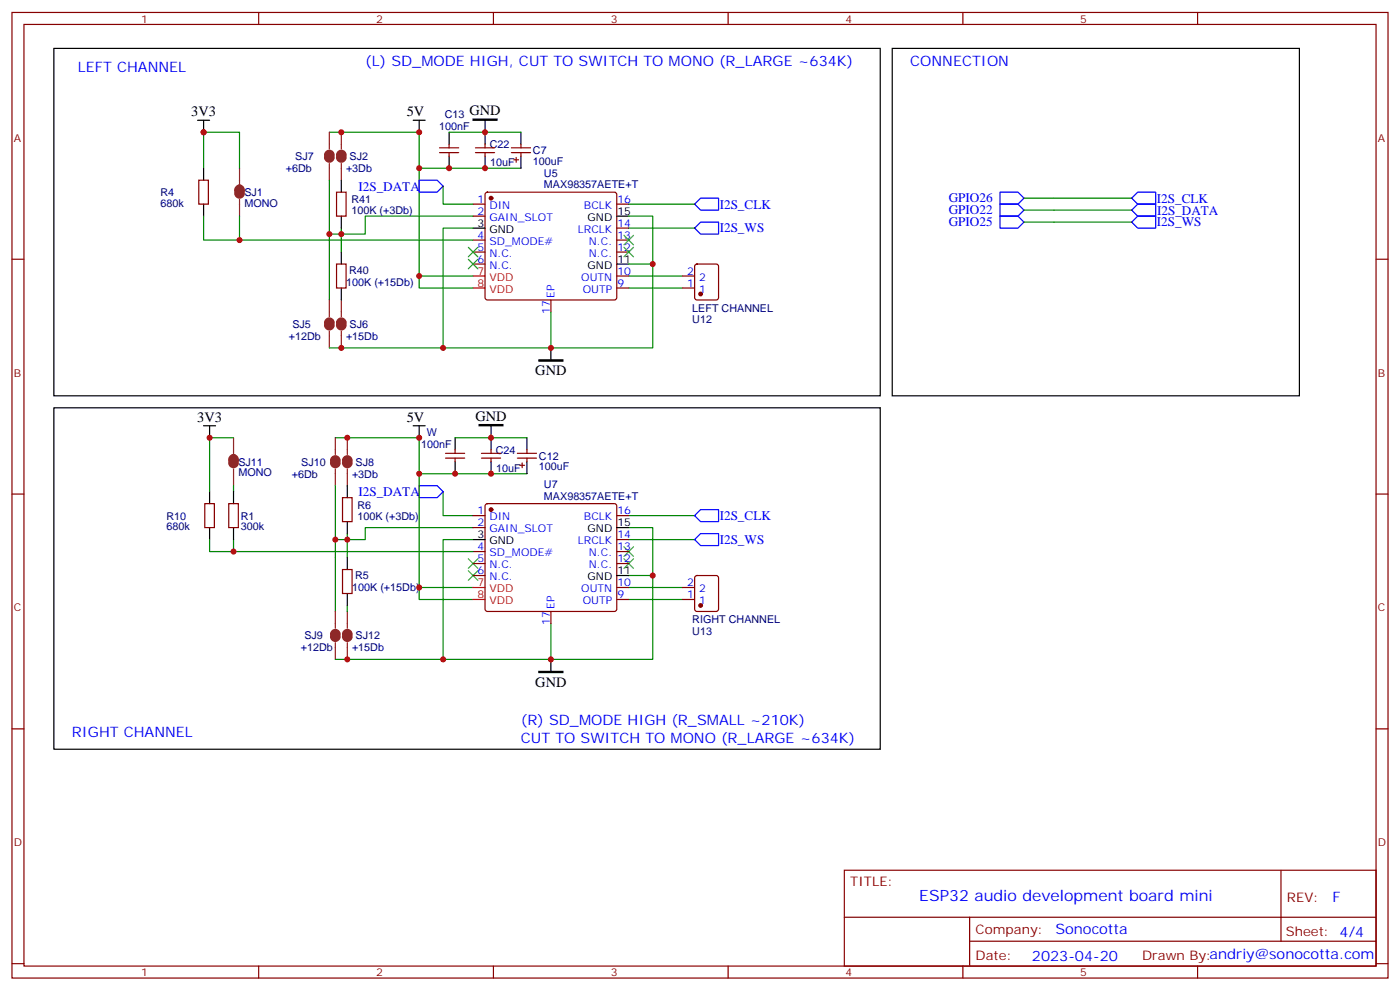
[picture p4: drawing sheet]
<svg xmlns="http://www.w3.org/2000/svg" width="412mm" height="292mm" viewBox="0 0 412 292" stroke-linecap="round" stroke-linejoin="round" font-family="sans-serif">
<g fill="none" stroke="#870000" stroke-width=".35">
<path d="M3.5 3.7h405.4v284.3h-405.4zM7.1 7.2h398.2v277.3h-398.2zM76.2 3.7v3.5M145.3 3.7v3.5M214.5 3.7v3.5M283.6 3.7v3.5M352.8 3.7v3.5M58.6 53.1h2.8v7h-2.8zM99.1 56.6h2.9v7h-2.9zM129.5 44.9h5.6M129.5 43.5h5.6M132.3 42.5v1"/>
<path d="M132.3 44.9v1.1M140.1 44.9h5.6M140.1 43.5h5.6M142.9 42.5v1M142.9 44.9v1.1M143.1 56.8l.5-.2h37.4l.5 .2 .2 .5v30.3l-.3 .5-.4 .2h-37.4l-.5-.2-.2-.5v-30.3zM150.6 44.9h5.7M150.6 43.5h5.7M151.3 47.1h1.5M152 46.4v1.4M153.5 42.5v1M153.5 44.9v1.1"/>
<path d="M3.5 76.3h3.6M99.1 77.8h2.9v7h-2.9zM139.3 60.1h3.6M139.3 63.6h3.6M139.3 70.7h3.6M139.3 74.2h3.6M139.3 77.8h3.6M181.7 60.1h3.5M181.7 70.7h3.5M181.7 74.2h3.5M181.7 67.2h3.5M204.8 78l.5-.2h5.7l.6 .4 .1 9.4-.5 .7h-5.9l-.6-.4-.1-9.4z"/>
<path d="M405.3 76.3h3.6M162.3 88.3v3.6M181.7 84.8h3.5M181.7 81.3h3.5M201.1 84.8h3.5M201.1 81.3h3.5M131.2 134.9h5.7M131.2 133.5h5.7M134.1 132.4v1.1M134.1 134.9v1.1M141.8 134.9h5.7M141.8 133.5h5.7"/>
<path d="M144.6 132.4v1.1M144.6 134.9v1.1M152.4 134.9h5.6M152.4 133.5h5.6M153.1 137h1.4M153.8 136.3v1.4M155.2 132.4v1.1M155.2 134.9v1.1M3.5 145.5h3.6M60.3 148.3h2.8v7.1h-2.8zM67.4 148.3h2.8v7.1h-2.8zM100.9 146.5h2.8v7.1h-2.8z"/>
<path d="M139.3 151.8h3.6M139.3 155.4h3.6M143.1 148.5l.5-.2h37.4l.5 .2 .2 .5v30.4l-.3 .5-.4 .2h-37.4l-.5-.3-.2-.4v-30.4zM181.7 151.8h3.5M181.7 158.9h3.5M405.3 145.5h3.6M100.9 167.7h2.8v7.1h-2.8zM139.3 162.4h3.6M139.3 165.9h3.6M139.3 169.5h3.6M181.7 162.4h3.5M181.7 165.9h3.5"/>
<path d="M181.7 176.5h3.5M181.7 173h3.5M201.1 176.5h3.5M201.1 173h3.5M204.8 169.7l.5-.2h5.7l.6 .4 .1 9.5-.5 .6-5.9 .1-.6-.5-.1-9.4zM162.3 180.1v3.5M3.5 214.6h3.6M405.3 214.6h3.6M248.7 256.3h156.6v28.2h-156.6zM377.3 256.3v20.9M248.7 270.1h156.5M285.6 277.2h119.6"/>
<path d="M285.6 270.1v14.1M3.5 283.8h3.6M76.2 284.5v3.5M145.3 284.5v3.5M214.5 284.5v3.5M283.6 284.5v3.5M352.8 284.5v3.5M405.3 283.8h3.6"/>
</g>
<g fill="#870000" stroke="#870000" stroke-width=".35">
<circle cx="144.6" cy="58.3" r=".53"/>
<circle cx="144.6" cy="150.1" r=".53"/>
<circle cx="206.4" cy="86.6" r=".53"/>
<circle cx="206.4" cy="178.3" r=".53"/>
</g>
<g fill="none" stroke="#000" stroke-width=".35">
<path d="M15.9 14.3h243.4v102.3h-243.4zM262.8 14.3h120v102.3h-120zM58.2 35.4h3.5M60 35.4v3.5M121.7 35.4h3.5M123.5 35.4v3.5M132.3 38.9v3.6M142.9 35.4v7.1M153.5 38.9v3.6M60 49.5v3.6M100.5 53.1v3.5M132.3 46v3.5"/>
<path d="M142.9 46v3.5M153.5 46v3.5M60 60.1v3.5M100.5 63.6v3.6M100.5 74.2v3.6M139.3 67.2h3.6M181.7 77.8h3.5M181.7 63.6h3.5M100.5 84.8v3.5M162.3 102.4v3.6M15.9 120.1h243.4v100.5h-243.4zM60 125.4h3.5"/>
<path d="M61.7 125.4v3.5M121.7 125.4h3.5M123.5 125.4v3.5M134.1 128.9v3.5M134.1 136v3.5M144.6 125.4v7M144.6 136v3.5M155.2 128.9v3.5M155.2 136v3.5M61.7 144.8v3.5M61.7 155.4v3.5M68.8 144.8v3.5"/>
<path d="M68.8 155.4v3.5M102.3 143v3.5M102.3 153.6v3.5M139.3 158.9h3.6M181.7 155.4h3.5M102.3 164.2v3.5M102.3 174.8v3.5M181.7 169.5h3.5M162.3 194.2v3.5"/>
</g>
<path d="M139.3 81.3h3.6M139.3 84.8h3.6M139.3 173h3.6M139.3 176.5h3.6" fill="none" stroke="#f00" stroke-width=".35"/>
<g fill="none" stroke="#008700" stroke-width=".35">
<path d="M97 38.9h26.5v45.9h15.8M132.3 38.9h21.2M60 49.5v-10.6h10.6v10.6M97 53.1v35.2M123.5 49.5h30M130.5 54.8v5.3h8.8M301.6 58.3h31.8M60 63.6v7.1h79.3M70.6 63.6v7.1M100.5 67.2v1.7h-3.5M139.3 67.2h-8.8v35.2h31.8v-10.5M139.3 63.6h-31.7v5.3h-7.1v5.3"/>
<path d="M185.2 77.8h7.1v24.6h-30M185.2 63.6h7.1v14.2M185.2 60.1h19.4M185.2 67.2h19.4M301.6 65.4h31.8M301.6 61.9h31.8M123.5 81.3h15.8M185.2 81.3h15.9M185.2 84.8h15.9M97 102.4h33.5M68.8 128.9h-7.1v15.9M98.8 128.9h24.7v47.6h15.8"/>
<path d="M123.5 139.5h31.7M134.1 128.9h21.1M61.7 158.9v3.5h77.6M68.8 143v1.8M68.8 158.9v3.5M98.8 143v37.1M102.3 157.1v7.1M130.5 144.8v7h8.8M139.3 155.4h-31.7v3.5h-8.8M139.3 158.9h-8.8v35.3h31.8v-10.6M185.2 155.4h7.1v14.1M185.2 158.9h19.4"/>
<path d="M185.2 151.8h19.4M102.3 178.3v1.8M123.5 173h15.8M185.2 169.5h7.1v24.7h-30M185.2 176.5h15.9M185.2 173h15.9M98.8 194.2h31.7"/>
</g>
<g fill="none" stroke="#3c3" stroke-width=".35">
<path d="M137.9 76.3l2.9 2.9M137.9 72.8l2.9 2.8M140.8 76.3l-2.9 2.9M140.8 72.8l-2.9 2.8M183.8 69.3l2.8 2.8M183.8 72.8l2.8 2.8M186.6 69.3l-2.8 2.8M186.6 72.8l-2.8 2.8M137.9 164.5l2.9 2.9M137.9 168.1l2.9 2.8M140.8 164.5l-2.9 2.9M140.8 168.1l-2.9 2.8"/>
<path d="M183.8 164.5l2.8 2.9M183.8 161l2.8 2.8M186.6 164.5l-2.8 2.9M186.6 161l-2.8 2.8"/>
</g>
<path d="M123.5 53.1h5.3l1.7 1.7-1.7 1.8h-5.3zM294.6 56.6h5.3l1.7 1.7-1.7 1.8h-5.3zM333.4 58.3l1.7-1.7h5.3v3.5h-5.3zM204.6 60.1l1.8-1.8h5.3v3.6h-5.3zM204.6 67.2l1.8-1.8h5.3v3.5h-5.3zM294.6 60.1h5.3l1.7 1.8-1.7 1.7h-5.3zM294.6 63.6h5.3l1.7 1.8-1.7 1.8h-5.3zM333.4 61.9l1.7-1.8h5.3v3.5h-5.3zM333.4 65.4l1.7-1.8h5.3v3.6h-5.3zM123.5 143h5.3l1.7 1.8-1.7 1.7h-5.3zM204.6 158.9l1.8-1.8h5.3v3.6h-5.3zM204.6 151.8l1.8-1.7h5.3v3.5h-5.3z" fill="none" stroke="#00f" stroke-width=".35"/>
<path d="M139.3 35.1h7.1v.3h-7.1zM158.7 106h7.1v.3h-7.1zM141.1 125h7.1v.4h-7.1zM158.7 197.7h7.1v.3h-7.1z" fill="#000" stroke="#000" stroke-width=".35"/>
<g fill="none" stroke="#8c2424" stroke-width="1.8">
<path d="M69.8 56.2a.76 .76 0 0 1 .8-1 .76 .76 0 0 1 .7 1M69.8 56.9a.71 .71 0 0 0 .8 .7 .71 .71 0 0 0 .7-.7M96.3 45.6a.71 .71 0 0 1 .7-.7 .71 .71 0 0 1 .7 .7M96.3 46.4a.71 .71 0 0 0 .7 .7 .71 .71 0 0 0 .7-.7M99.8 45.6a.71 .71 0 0 1 .7-.7 .71 .71 0 0 1 .7 .7M99.8 46.4a.71 .71 0 0 0 .7 .7 .71 .71 0 0 0 .7-.7M96.3 95a.71 .71 0 0 1 .7-.7 .71 .71 0 0 1 .7 .7M96.3 95.7a.71 .71 0 0 0 .7 .7 .71 .71 0 0 0 .7-.7M99.8 95a.71 .71 0 0 1 .7-.7 .71 .71 0 0 1 .7 .7M99.8 95.7a.71 .71 0 0 0 .7 .7 .71 .71 0 0 0 .7-.7M68.1 135.6a.76 .76 0 0 1 .7-1.1 .76 .76 0 0 1 .7 1.1M68.1 136.3a.71 .71 0 0 0 .7 .7 .71 .71 0 0 0 .7-.7"/>
<path d="M98.1 135.6a.71 .71 0 0 1 .7-.7 .71 .71 0 0 1 .7 .7M98.1 136.3a.71 .71 0 0 0 .7 .7 .71 .71 0 0 0 .7-.7M101.6 135.6a.71 .71 0 0 1 .7-.7 .71 .71 0 0 1 .7 .7M101.6 136.3a.71 .71 0 0 0 .7 .7 .71 .71 0 0 0 .7-.7M98.1 186.8a.71 .71 0 0 1 .7-.7 .71 .71 0 0 1 .7 .7M98.1 187.5a.71 .71 0 0 0 .7 .7 .71 .71 0 0 0 .7-.7M101.6 186.8a.71 .71 0 0 1 .7-.7 .71 .71 0 0 1 .7 .7M101.6 187.5a.71 .71 0 0 0 .7 .7 .71 .71 0 0 0 .7-.7"/>
</g>
<g fill="none" stroke="#8c2424" stroke-width=".35">
<path d="M97 38.9v5M100.5 38.9v5M70.6 49.5v5M70.6 55.2v2.4M70.6 58.7v4.9M97 48.1v5M100.5 48.1v5M97 88.3v5M97 97.5v4.9M100.5 88.3v5M100.5 97.5v4.9M68.8 128.9v4.9"/>
<path d="M68.8 134.5v2.5M68.8 138.1v4.9M98.8 128.9v4.9M98.8 138.1v4.9M102.3 128.9v4.9M102.3 138.1v4.9M98.8 180.1v4.9M98.8 189.2v5M102.3 180.1v4.9M102.3 189.2v5"/>
</g>
<g fill="#c00">
<circle cx="123.5" cy="81.3" r=".88"/>
<circle cx="162.3" cy="102.4" r=".88"/>
<circle cx="192.3" cy="77.8" r=".88"/>
<circle cx="192.3" cy="169.5" r=".88"/>
<circle cx="162.3" cy="194.2" r=".88"/>
<circle cx="123.5" cy="173" r=".88"/>
<circle cx="123.5" cy="139.5" r=".88"/>
<circle cx="134.1" cy="139.5" r=".88"/>
<circle cx="144.6" cy="128.9" r=".88"/>
<circle cx="123.5" cy="49.5" r=".88"/>
<circle cx="132.3" cy="49.5" r=".88"/>
<circle cx="144.6" cy="139.5" r=".88"/>
<circle cx="123.5" cy="128.9" r=".88"/>
<circle cx="123.5" cy="38.9" r=".88"/>
<circle cx="142.9" cy="38.9" r=".88"/>
<circle cx="142.9" cy="49.5" r=".88"/>
<circle cx="100.5" cy="68.9" r=".88"/>
<circle cx="97" cy="68.9" r=".88"/>
<circle cx="70.6" cy="70.7" r=".88"/>
<circle cx="60" cy="38.9" r=".88"/>
<circle cx="130.5" cy="102.4" r=".88"/>
<circle cx="102.3" cy="158.9" r=".88"/>
<circle cx="98.8" cy="158.9" r=".88"/>
<circle cx="61.7" cy="128.9" r=".88"/>
<circle cx="68.8" cy="162.4" r=".88"/>
<circle cx="130.5" cy="194.2" r=".88"/>
<circle cx="102.3" cy="128.9" r=".88"/>
<circle cx="102.3" cy="194.2" r=".88"/>
<circle cx="100.5" cy="102.4" r=".88"/>
<circle cx="100.5" cy="38.9" r=".88"/>
</g>
<text font-size="4.6" fill="#00f" x="270.8" y="265.3">ESP32 audio development board mini</text>
<g font-size="4.2" fill="#00f">
<text x="22.9" y="21.3">LEFT CHANNEL</text>
<text x="107.6" y="19.5">(L) SD_MODE HIGH, CUT TO SWITCH TO MONO (R_LARGE ~634K)</text>
<text x="268.1" y="19.5">CONNECTION</text>
<text x="153.5" y="213.6">(R) SD_MODE HIGH (R_SMALL ~210K)</text>
<text x="21.2" y="217.1">RIGHT CHANNEL</text>
<text x="153.5" y="218.9">CUT TO SWITCH TO MONO (R_LARGE ~634K)</text>
<text x="392.5" y="265.5">F</text>
<text x="310.9" y="275.1">Sonocotta</text>
<text x="304" y="282.9">2023-04-20</text>
</g>
<g font-size="4.2">
<text x="56.3" y="34.3">3V3</text>
<text x="119.8" y="34.3">5V</text>
<text x="138.3" y="33.9">GND</text>
<text x="157.7" y="110.3">GND</text>
<text x="58.1" y="124.2">3V3</text>
<text x="119.8" y="124.2">5V</text>
<text x="140.1" y="123.8">GND</text>
<text x="157.7" y="202.2">GND</text>
</g>
<g font-size="3.9" fill="#00f">
<text x="105.6" y="56.1">I2S_DATA</text>
<text x="279.5" y="59.6">GPIO26</text>
<text x="340.8" y="59.6">I2S_CLK</text>
<text x="212" y="61.4">I2S_CLK</text>
<text x="279.5" y="63.1">GPIO22</text>
<text x="340.8" y="63.2">I2S_DATA</text>
<text x="212" y="68.5">I2S_WS</text>
<text x="279.5" y="66.6">GPIO25</text>
<text x="340.8" y="66.7">I2S_WS</text>
<text x="105.6" y="146.1">I2S_DATA</text>
<text x="212" y="153.1">I2S_CLK</text>
<text x="212" y="160.2">I2S_WS</text>
</g>
<g font-size="3.9" fill="#800">
<text x="250.5" y="260.8">TITLE:</text>
<text x="379.1" y="265.5">REV:</text>
<text x="287.4" y="275">Company:</text>
<text x="378.7" y="275.7">Sheet: 4/4</text>
<text x="287.4" y="282.7">Date:</text>
<text x="336.4" y="282.8">Drawn By:andriy@sonocotta.com</text>
</g>
<g font-size="3.2" fill="#800">
<text x="41.6" y="6.7">1</text>
<text x="110.8" y="6.7">2</text>
<text x="179.9" y="6.7">3</text>
<text x="249.1" y="6.7">4</text>
<text x="318.2" y="6.7">5</text>
<text x="4.1" y="41.8">A</text>
<text x="405.9" y="41.8">A</text>
<text x="4.1" y="110.9">B</text>
<text x="405.9" y="110.9">B</text>
<text x="4.1" y="180.1">C</text>
<text x="405.9" y="180.1">C</text>
<text x="4.1" y="249.2">D</text>
<text x="405.9" y="249.2">D</text>
<text x="41.6" y="287.5">1</text>
<text x="110.8" y="287.5">2</text>
<text x="179.9" y="287.5">3</text>
<text x="249.1" y="287.5">4</text>
<text x="318.2" y="287.5">5</text>
</g>
<g font-size="3.2" fill="#000080">
<text x="131" y="34.8">C13</text>
<text x="129.4" y="38.3">100nF</text>
<text x="87" y="47.1">SJ7</text>
<text x="103" y="47.1">SJ2</text>
<text x="144.3" y="43.6">C22</text>
<text x="157" y="45.4">C7</text>
<text x="84.2" y="50.7">+6Db</text>
<text x="101.9" y="50.7">+3Db</text>
<text x="144.4" y="48.9">10uF</text>
<text x="157" y="48.6">100uF</text>
<text x="160.2" y="52.1">U5</text>
<text x="47.3" y="57.8">R4</text>
<text x="72" y="57.7">SJ1</text>
<text x="103.5" y="59.9">R41</text>
<text x="160.2" y="55.5">MAX98357AETE+T</text>
<text x="47.3" y="61">680k</text>
<text x="72" y="60.9">MONO</text>
<text x="103.5" y="63">100K (+3Db)</text>
<text x="102.8" y="80.7">R40</text>
<text x="102" y="84.2">100K (+15Db)</text>
<text x="203.9" y="91.9">LEFT CHANNEL</text>
<text x="203.9" y="95.1">U12</text>
<text x="85.1" y="100.1">+12Db</text>
<text x="86.1" y="96.6">SJ5</text>
<text x="101.9" y="100">+15Db</text>
<text x="103" y="96.5">SJ6</text>
<text x="124.1" y="131.8">100nF</text>
<text x="125.7" y="128.3">W</text>
<text x="70.2" y="137.1">SJ11</text>
<text x="88.7" y="137.1">SJ10</text>
<text x="104.8" y="137.1">SJ8</text>
<text x="146.1" y="133.6">C24</text>
<text x="158.7" y="135.3">C12</text>
<text x="70.2" y="140.3">MONO</text>
<text x="86" y="140.7">+6Db</text>
<text x="103.7" y="140.6">+3Db</text>
<text x="146.2" y="138.9">10uF</text>
<text x="158.7" y="138.5">100uF</text>
<text x="160.2" y="143.8">U7</text>
<text x="105.3" y="149.8">R6</text>
<text x="160.2" y="147.2">MAX98357AETE+T</text>
<text x="49" y="153">R10</text>
<text x="70.9" y="153">R1</text>
<text x="105.3" y="153">100K (+3Db)</text>
<text x="49" y="156.2">680k</text>
<text x="70.9" y="156.2">300k</text>
<text x="104.6" y="170.6">R5</text>
<text x="103.8" y="174.2">100K (+15Db)</text>
<text x="203.9" y="183.6">RIGHT CHANNEL</text>
<text x="88.6" y="191.8">+12Db</text>
<text x="89.7" y="188.3">SJ9</text>
<text x="103.7" y="191.8">+15Db</text>
<text x="104.8" y="188.2">SJ12</text>
<text x="203.9" y="186.8">U13</text>
</g>
<g font-size="3.2" fill="#00f">
<text x="140.7" y="59.8">1</text>
<text x="181.9" y="59.8">16</text>
<text x="140.7" y="63.3">2</text>
<text x="144.2" y="61.5">DIN</text>
<text x="144.2" y="65.1">GAIN_SLOT</text>
<text x="172" y="61.5">BCLK</text>
<text x="140.7" y="70.3">4</text>
<text x="170.2" y="68.6">LRCLK</text>
<text x="181.9" y="70.3">13</text>
<text x="181.9" y="66.8">14</text>
<text x="140.7" y="73.9">5</text>
<text x="140.7" y="77.4">6</text>
<text x="144.2" y="72.1">SD_MODE#</text>
<text x="144.2" y="75.6">N.C.</text>
<text x="173.5" y="75.6">N.C.</text>
<text x="173.5" y="72.1">N.C.</text>
<text x="181.9" y="73.9">12</text>
<text x="144.2" y="79.2">N.C.</text>
<text x="171.2" y="82.7">OUTN</text>
<text x="181.9" y="80.9">10</text>
<text x="202.4" y="80.9">2</text>
<text x="205.9" y="82.7">2</text>
<text x="163.3" y="87.6" transform="rotate(-90 163.3 87.6)">EP</text>
<text x="171.7" y="86.2">OUTP</text>
<text x="181.9" y="84.5">9</text>
<text x="202.4" y="84.5">1</text>
<text x="205.9" y="86.2">1</text>
<text x="161.9" y="92.4" transform="rotate(-90 161.9 92.4)">17</text>
<text x="140.7" y="151.5">1</text>
<text x="140.7" y="155">2</text>
<text x="144.2" y="153.2">DIN</text>
<text x="172" y="153.2">BCLK</text>
<text x="181.9" y="151.5">16</text>
<text x="144.2" y="156.8">GAIN_SLOT</text>
<text x="170.2" y="160.3">LRCLK</text>
<text x="181.9" y="158.5">14</text>
<text x="140.7" y="162.1">4</text>
<text x="140.7" y="165.6">5</text>
<text x="144.2" y="163.8">SD_MODE#</text>
<text x="144.2" y="167.4">N.C.</text>
<text x="173.5" y="167.4">N.C.</text>
<text x="173.5" y="163.8">N.C.</text>
<text x="181.9" y="165.6">12</text>
<text x="181.9" y="162.1">13</text>
<text x="140.7" y="169.1">6</text>
<text x="144.2" y="170.9">N.C.</text>
<text x="181.9" y="172.6">10</text>
<text x="202.4" y="172.6">2</text>
<text x="163.3" y="179.4" transform="rotate(-90 163.3 179.4)">EP</text>
<text x="171.2" y="174.4">OUTN</text>
<text x="171.7" y="177.9">OUTP</text>
<text x="181.9" y="176.2">9</text>
<text x="202.4" y="176.2">1</text>
<text x="205.9" y="177.9">1</text>
<text x="205.9" y="174.4">2</text>
<text x="161.9" y="184.1" transform="rotate(-90 161.9 184.1)">17</text>
</g>
<g font-size="3.2">
<text x="173.1" y="65.1">GND</text>
<text x="181.9" y="63.3">15</text>
<text x="140.7" y="66.8">3</text>
<text x="144.2" y="68.6">GND</text>
<text x="181.9" y="77.4">11</text>
<text x="173.1" y="79.2">GND</text>
<text x="181.9" y="155">15</text>
<text x="140.7" y="158.5">3</text>
<text x="144.2" y="160.3">GND</text>
<text x="173.1" y="156.8">GND</text>
<text x="173.1" y="170.9">GND</text>
<text x="181.9" y="169.1">11</text>
</g>
<g font-size="3.2" fill="#f00">
<text x="140.7" y="80.9">7</text>
<text x="144.2" y="82.7">VDD</text>
<text x="140.7" y="84.5">8</text>
<text x="144.2" y="86.2">VDD</text>
<text x="140.7" y="172.6">7</text>
<text x="140.7" y="176.2">8</text>
<text x="144.2" y="174.4">VDD</text>
<text x="144.2" y="177.9">VDD</text>
</g>
</svg>
